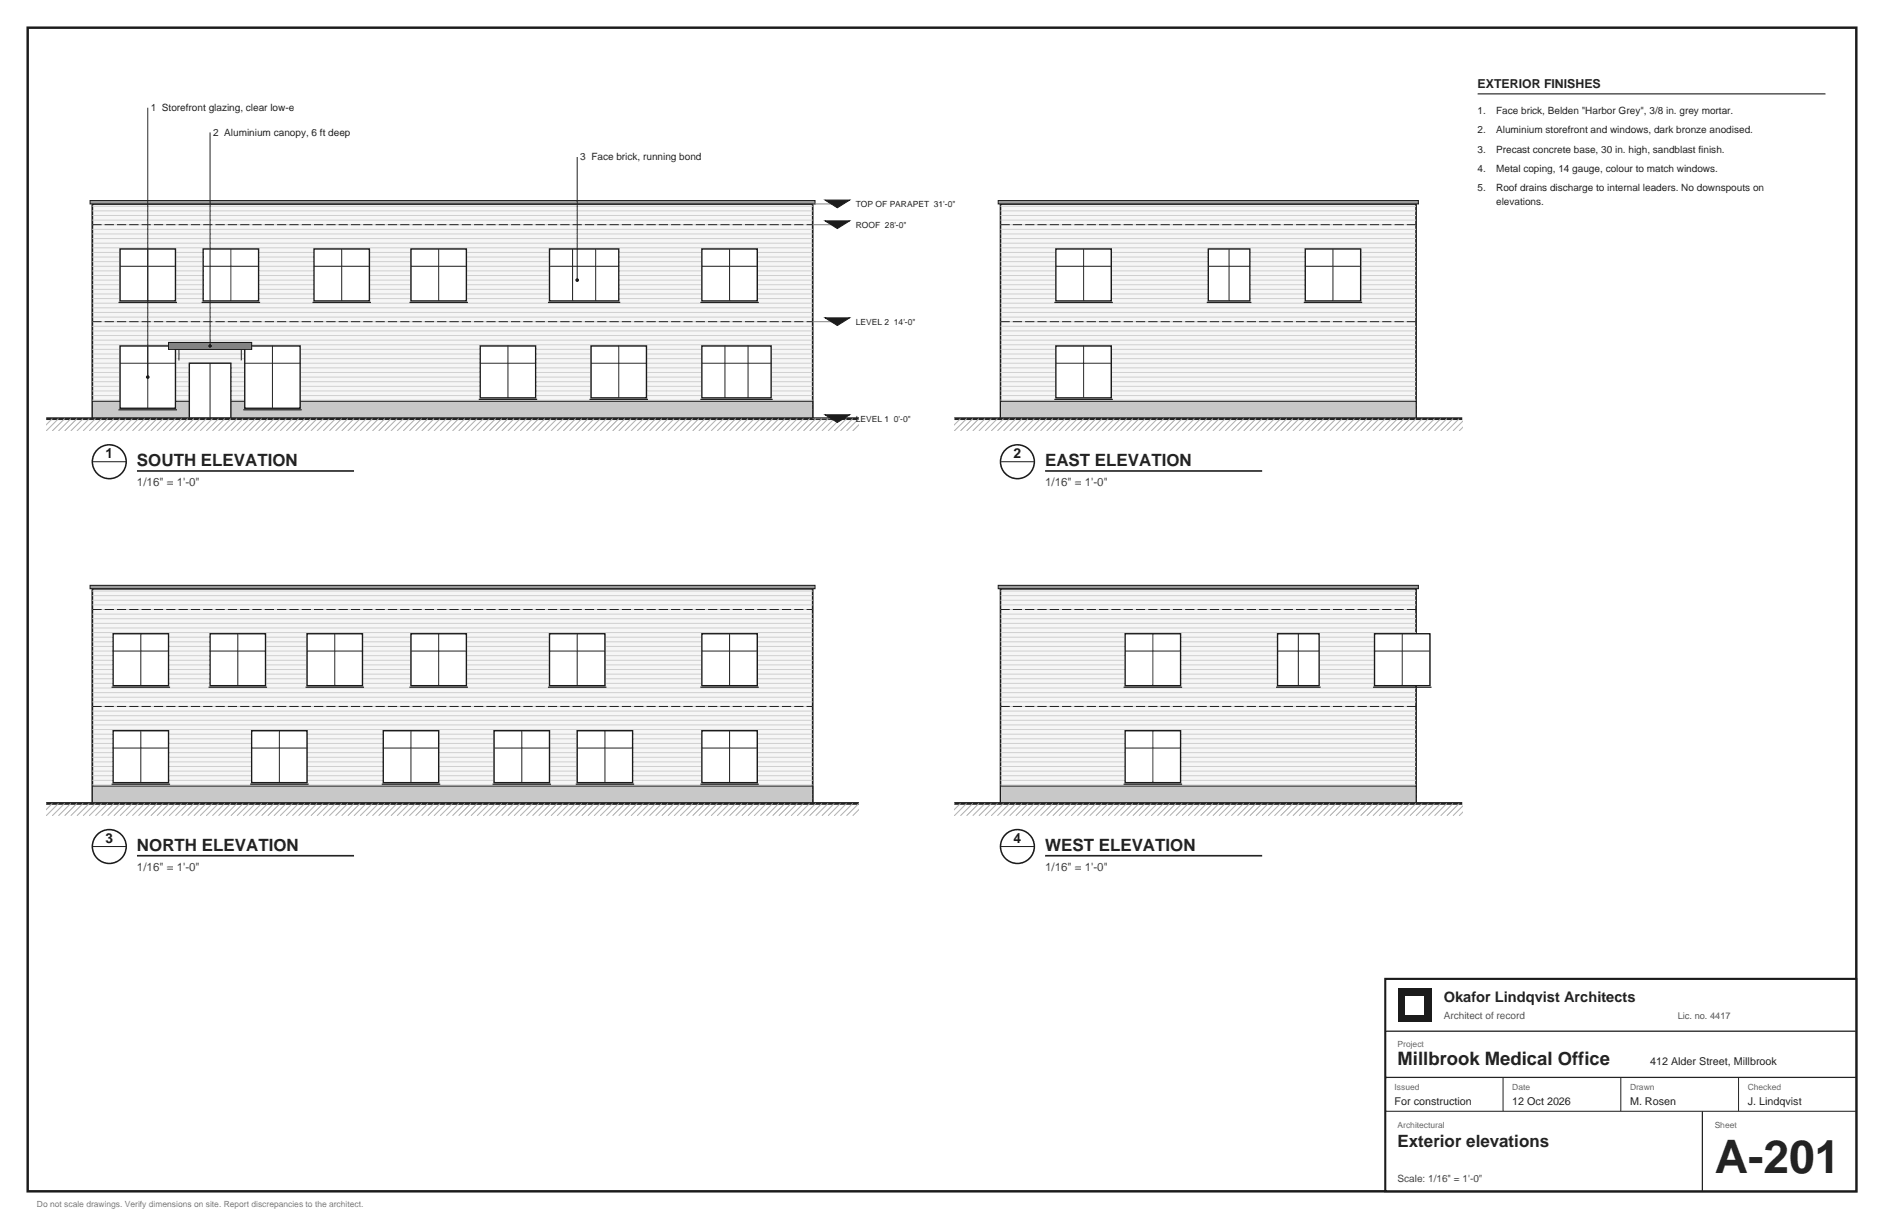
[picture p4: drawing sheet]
<svg xmlns="http://www.w3.org/2000/svg" width="432mm" height="279mm" viewBox="0 0 432 279" stroke-linecap="round" stroke-linejoin="round" font-family="sans-serif">
<path d="M6.3 6.4h419.1v266.6h-419.1z" fill="none" stroke="#1b1b1b" stroke-width=".56"/>
<path d="M21.2 46.7h165.1v49.3h-165.1z" fill="#f6f6f6" stroke="#1b1b1b" stroke-width=".39"/>
<g fill="none" stroke="#cfcfcf" stroke-width=".23">
<path d="M21.2 60h165.1M21.2 58.9h165.1M21.2 57.9h165.1M21.2 56.8h165.1M21.2 55.7h165.1M21.2 54.7h165.1M21.2 53.6h165.1M21.2 52.6h165.1M21.2 51.5h165.1M21.2 50.4h165.1M21.2 49.4h165.1M21.2 48.3h165.1"/>
<path d="M21.2 47.3h165.1M21.2 79h165.1M21.2 78h165.1M21.2 76.9h165.1M21.2 75.8h165.1M21.2 74.8h165.1M21.2 73.7h165.1M21.2 72.7h165.1M21.2 71.6h165.1M21.2 70.6h165.1M21.2 69.5h165.1M21.2 68.4h165.1"/>
<path d="M21.2 67.4h165.1M21.2 66.3h165.1M21.2 65.3h165.1M21.2 64.2h165.1M21.2 63.1h165.1M21.2 62.1h165.1M21.2 61h165.1M21.2 94.9h165.1M21.2 93.8h165.1M21.2 92.8h165.1M21.2 91.7h165.1M21.2 90.7h165.1"/>
<path d="M21.2 89.6h165.1M21.2 88.5h165.1M21.2 87.5h165.1M21.2 86.4h165.1M21.2 85.4h165.1M21.2 84.3h165.1M21.2 83.3h165.1M21.2 82.2h165.1M21.2 81.1h165.1M21.2 80.1h165.1"/>
</g>
<path d="M21.2 92h165.1v4h-165.1z" fill="#c8c8c8" stroke="#1b1b1b" stroke-width=".23"/>
<path d="M20.6 46h166.2v.7h-166.2z" fill="#9a9a9a" stroke="#1b1b1b" stroke-width=".23"/>
<path d="M21.2 51.5h165.1M21.2 73.7h165.1" fill="none" stroke="#222" stroke-width=".23" stroke-dasharray="2.1 .7" stroke-linecap="butt"/>
<path d="M27.5 79.3h12.7v14.3h-12.7z" fill="#fff" stroke="#1b1b1b" stroke-width=".32"/>
<path d="M33.9 79.3v14.3M27.5 83.3h12.7" fill="none" stroke="#222" stroke-width=".23"/>
<path d="M27.2 93.9h13.4" fill="none" stroke="#222" stroke-width=".28"/>
<path d="M56.1 79.3h12.7v14.3h-12.7z" fill="#fff" stroke="#1b1b1b" stroke-width=".32"/>
<path d="M62.4 79.3v14.3M56.1 83.3h12.7" fill="none" stroke="#222" stroke-width=".23"/>
<path d="M55.7 93.9h13.4" fill="none" stroke="#222" stroke-width=".28"/>
<path d="M110.1 79.3h12.7v11.9h-12.7z" fill="#fff" stroke="#1b1b1b" stroke-width=".32"/>
<path d="M116.4 79.3v11.9M110.1 83.3h12.7" fill="none" stroke="#222" stroke-width=".23"/>
<path d="M109.7 91.5h13.4" fill="none" stroke="#222" stroke-width=".28"/>
<path d="M135.5 79.3h12.7v11.9h-12.7z" fill="#fff" stroke="#1b1b1b" stroke-width=".32"/>
<path d="M141.8 79.3v11.9M135.5 83.3h12.7" fill="none" stroke="#222" stroke-width=".23"/>
<path d="M135.1 91.5h13.4" fill="none" stroke="#222" stroke-width=".28"/>
<path d="M160.9 79.3h15.8v11.9h-15.8z" fill="#fff" stroke="#1b1b1b" stroke-width=".32"/>
<path d="M166.2 79.3v11.9M171.4 79.3v11.9M160.9 83.3h15.8" fill="none" stroke="#222" stroke-width=".23"/>
<path d="M160.5 91.5h16.6" fill="none" stroke="#222" stroke-width=".28"/>
<path d="M27.5 57.1h12.7v11.9h-12.7z" fill="#fff" stroke="#1b1b1b" stroke-width=".32"/>
<path d="M33.9 57.1v11.9M27.5 61h12.7" fill="none" stroke="#222" stroke-width=".23"/>
<path d="M27.2 69.3h13.4" fill="none" stroke="#222" stroke-width=".28"/>
<path d="M46.6 57.1h12.7v11.9h-12.7z" fill="#fff" stroke="#1b1b1b" stroke-width=".32"/>
<path d="M52.9 57.1v11.9M46.6 61h12.7" fill="none" stroke="#222" stroke-width=".23"/>
<path d="M46.2 69.3h13.4" fill="none" stroke="#222" stroke-width=".28"/>
<path d="M72 57.1h12.7v11.9h-12.7z" fill="#fff" stroke="#1b1b1b" stroke-width=".32"/>
<path d="M78.3 57.1v11.9M72 61h12.7" fill="none" stroke="#222" stroke-width=".23"/>
<path d="M71.6 69.3h13.4" fill="none" stroke="#222" stroke-width=".28"/>
<path d="M94.2 57.1h12.7v11.9h-12.7z" fill="#fff" stroke="#1b1b1b" stroke-width=".32"/>
<path d="M100.5 57.1v11.9M94.2 61h12.7" fill="none" stroke="#222" stroke-width=".23"/>
<path d="M93.8 69.3h13.4" fill="none" stroke="#222" stroke-width=".28"/>
<path d="M125.9 57.1h15.9v11.9h-15.9z" fill="#fff" stroke="#1b1b1b" stroke-width=".32"/>
<path d="M131.2 57.1v11.9M136.5 57.1v11.9M125.9 61h15.9" fill="none" stroke="#222" stroke-width=".23"/>
<path d="M125.6 69.3h16.6" fill="none" stroke="#222" stroke-width=".28"/>
<path d="M160.9 57.1h12.7v11.9h-12.7z" fill="#fff" stroke="#1b1b1b" stroke-width=".32"/>
<path d="M167.2 57.1v11.9M160.9 61h12.7" fill="none" stroke="#222" stroke-width=".23"/>
<path d="M160.5 69.3h13.4" fill="none" stroke="#222" stroke-width=".28"/>
<path d="M43.4 83.3h9.5v12.7h-9.5z" fill="#fff" stroke="#1b1b1b" stroke-width=".32"/>
<path d="M48.2 83.3v12.7" fill="none" stroke="#222" stroke-width=".23"/>
<path d="M38.6 78.5h19.1v1.6h-19.1z" fill="#8f8f8f" stroke="#1b1b1b" stroke-width=".25"/>
<path d="M41 80.1v2.5M55.3 80.1v2.5M21.2 105.8h7.7" fill="none" stroke="#222" stroke-width=".23"/>
<path d="M10.6 96h186.2" fill="none" stroke="#222" stroke-width=".63" stroke-linecap="butt"/>
<g fill="none" stroke="#aaa" stroke-width=".23">
<path d="M10.6 96h-.1M12 96l-1.5 1.4M13.4 96l-2.8 2.8M14.8 96l-2.8 2.8M16.2 96l-2.8 2.8M17.6 96l-2.8 2.8M19 96l-2.8 2.8M20.5 96l-2.9 2.8M21.9 96l-2.9 2.8M23.3 96l-2.8 2.8M24.7 96l-2.8 2.8M26.1 96l-2.8 2.8"/>
<path d="M27.5 96l-2.8 2.8M28.9 96l-2.8 2.8M30.3 96l-2.8 2.8M31.7 96l-2.8 2.8M33.2 96l-2.9 2.8M34.6 96l-2.9 2.8M36 96l-2.8 2.8M37.4 96l-2.8 2.8M38.8 96l-2.8 2.8M40.2 96l-2.8 2.8M41.6 96l-2.8 2.8M43 96l-2.8 2.8"/>
<path d="M44.4 96l-2.8 2.8M45.9 96l-2.9 2.8M47.3 96l-2.9 2.8M48.7 96l-2.8 2.8M50.1 96l-2.8 2.8M51.5 96l-2.8 2.8M52.9 96l-2.8 2.8M54.3 96l-2.8 2.8M55.7 96l-2.8 2.8M57.1 96l-2.8 2.8M58.6 96l-2.9 2.8M60 96l-2.9 2.8"/>
<path d="M61.4 96l-2.8 2.8M62.8 96l-2.8 2.8M64.2 96l-2.8 2.8M65.6 96l-2.8 2.8M67 96l-2.8 2.8M68.4 96l-2.8 2.8M69.8 96l-2.8 2.8M71.3 96l-2.9 2.8M72.7 96l-2.9 2.8M74.1 96l-2.8 2.8M75.5 96l-2.8 2.8M76.9 96l-2.8 2.8"/>
<path d="M78.3 96l-2.8 2.8M79.7 96l-2.8 2.8M81.1 96l-2.8 2.8M82.5 96l-2.8 2.8M84 96l-2.9 2.8M85.4 96l-2.9 2.8M86.8 96l-2.8 2.8M88.2 96l-2.8 2.8M89.6 96l-2.8 2.8M91 96l-2.8 2.8M92.4 96l-2.8 2.8M93.8 96l-2.8 2.8"/>
<path d="M95.2 96l-2.8 2.8M96.7 96l-2.9 2.8M98.1 96l-2.9 2.8M99.5 96l-2.8 2.8M100.9 96l-2.8 2.8M102.3 96l-2.8 2.8M103.7 96l-2.8 2.8M105.1 96l-2.8 2.8M106.5 96l-2.8 2.8M107.9 96l-2.8 2.8M109.4 96l-2.9 2.8M110.8 96l-2.9 2.8"/>
<path d="M112.2 96l-2.8 2.8M113.6 96l-2.8 2.8M115 96l-2.8 2.8M116.4 96l-2.8 2.8M117.8 96l-2.8 2.8M119.2 96l-2.8 2.8M120.6 96l-2.8 2.8M122.1 96l-2.9 2.8M123.5 96l-2.9 2.8M124.9 96l-2.8 2.8M126.3 96l-2.8 2.8M127.7 96l-2.8 2.8"/>
<path d="M129.1 96l-2.8 2.8M130.5 96l-2.8 2.8M131.9 96l-2.8 2.8M133.3 96l-2.8 2.8M134.8 96l-2.9 2.8M136.2 96l-2.9 2.8M137.6 96l-2.8 2.8M139 96l-2.8 2.8M140.4 96l-2.8 2.8M141.8 96l-2.8 2.8M143.2 96l-2.8 2.8M144.6 96l-2.8 2.8"/>
<path d="M146 96l-2.8 2.8M147.5 96l-2.9 2.8M148.9 96l-2.9 2.8M150.3 96l-2.8 2.8M151.7 96l-2.8 2.8M153.1 96l-2.8 2.8M154.5 96l-2.8 2.8M155.9 96l-2.8 2.8M157.3 96l-2.8 2.8M158.7 96l-2.8 2.8M160.2 96l-2.9 2.8M161.6 96l-2.9 2.8"/>
<path d="M163 96l-2.8 2.8M164.4 96l-2.8 2.8M165.8 96l-2.8 2.8M167.2 96l-2.8 2.8M168.6 96l-2.8 2.8M170 96l-2.8 2.8M171.4 96l-2.8 2.8M172.9 96l-2.9 2.8M174.3 96l-2.9 2.8M175.7 96l-2.8 2.8M177.1 96l-2.8 2.8M178.5 96l-2.8 2.8"/>
<path d="M179.9 96l-2.8 2.8M181.3 96l-2.8 2.8M182.7 96l-2.8 2.8M184.1 96l-2.8 2.8M185.6 96l-2.9 2.8M187 96l-2.9 2.8M188.4 96l-2.8 2.8M189.8 96l-2.8 2.8M191.2 96l-2.8 2.8M192.6 96l-2.8 2.8M194 96l-2.8 2.8M195.4 96l-2.8 2.8"/>
<path d="M196.8 96l-2.8 2.8M196.9 97.3l-1.5 1.5"/>
</g>
<path d="M186.3 51.5h7M186.3 46.7h7M186.3 73.7h7M186.3 96h7" fill="none" stroke="#7d7d7d" stroke-width=".23"/>
<g fill="#1b1b1b" stroke="#1b1b1b" stroke-width=".23">
<path d="M189.1 95.1h5.6l-2.8 1.7z"/>
<path d="M189.1 72.8h5.6l-2.8 1.8z"/>
<path d="M189.1 50.6h5.6l-2.8 1.8z"/>
<path d="M189.1 45.9h5.6l-2.8 1.7z"/>
</g>
<circle cx="25" cy="105.8" r="3.9" fill="none" stroke="#1b1b1b" stroke-width=".35"/>
<path d="M31.4 107.9h49.7" fill="none" stroke="#222" stroke-width=".39"/>
<path d="M229.3 46.7h95.3v49.3h-95.3z" fill="#f6f6f6" stroke="#1b1b1b" stroke-width=".39"/>
<g fill="none" stroke="#cfcfcf" stroke-width=".23">
<path d="M229.3 60h95.3M229.3 58.9h95.3M229.3 57.9h95.3M229.3 56.8h95.3M229.3 55.7h95.3M229.3 54.7h95.3M229.3 53.6h95.3M229.3 52.6h95.3M229.3 51.5h95.3M229.3 50.4h95.3M229.3 49.4h95.3M229.3 48.3h95.3"/>
<path d="M229.3 47.3h95.3M229.3 79h95.3M229.3 78h95.3M229.3 76.9h95.3M229.3 75.8h95.3M229.3 74.8h95.3M229.3 73.7h95.3M229.3 72.7h95.3M229.3 71.6h95.3M229.3 70.6h95.3M229.3 69.5h95.3M229.3 68.4h95.3"/>
<path d="M229.3 67.4h95.3M229.3 66.3h95.3M229.3 65.3h95.3M229.3 64.2h95.3M229.3 63.1h95.3M229.3 62.1h95.3M229.3 61h95.3M229.3 94.9h95.3M229.3 93.8h95.3M229.3 92.8h95.3M229.3 91.7h95.3M229.3 90.7h95.3"/>
<path d="M229.3 89.6h95.3M229.3 88.5h95.3M229.3 87.5h95.3M229.3 86.4h95.3M229.3 85.4h95.3M229.3 84.3h95.3M229.3 83.3h95.3M229.3 82.2h95.3M229.3 81.1h95.3M229.3 80.1h95.3"/>
</g>
<path d="M229.3 92h95.3v4h-95.3z" fill="#c8c8c8" stroke="#1b1b1b" stroke-width=".23"/>
<path d="M228.8 46h96.3v.7h-96.3z" fill="#9a9a9a" stroke="#1b1b1b" stroke-width=".23"/>
<path d="M229.3 51.5h95.3M229.3 73.7h95.3" fill="none" stroke="#222" stroke-width=".23" stroke-dasharray="2.1 .7" stroke-linecap="butt"/>
<path d="M242 79.3h12.7v11.9h-12.7z" fill="#fff" stroke="#1b1b1b" stroke-width=".32"/>
<path d="M248.4 79.3v11.9M242 83.3h12.7" fill="none" stroke="#222" stroke-width=".23"/>
<path d="M241.7 91.5h13.4" fill="none" stroke="#222" stroke-width=".28"/>
<path d="M242 57.1h12.7v11.9h-12.7z" fill="#fff" stroke="#1b1b1b" stroke-width=".32"/>
<path d="M248.4 57.1v11.9M242 61h12.7" fill="none" stroke="#222" stroke-width=".23"/>
<path d="M241.7 69.3h13.4" fill="none" stroke="#222" stroke-width=".28"/>
<path d="M276.9 57.1h9.6v11.9h-9.6z" fill="#fff" stroke="#1b1b1b" stroke-width=".32"/>
<path d="M281.7 57.1v11.9M276.9 61h9.6" fill="none" stroke="#222" stroke-width=".23"/>
<path d="M276.6 69.3h10.2" fill="none" stroke="#222" stroke-width=".28"/>
<path d="M299.2 57.1h12.7v11.9h-12.7z" fill="#fff" stroke="#1b1b1b" stroke-width=".32"/>
<path d="M305.5 57.1v11.9M299.2 61h12.7M229.3 105.8h7.8" fill="none" stroke="#222" stroke-width=".23"/>
<path d="M298.8 69.3h13.4" fill="none" stroke="#222" stroke-width=".28"/>
<path d="M218.7 96h116.4" fill="none" stroke="#222" stroke-width=".63" stroke-linecap="butt"/>
<g fill="none" stroke="#aaa" stroke-width=".23">
<path d="M218.7 96h.1M220.1 96l-1.4 1.4M221.5 96l-2.8 2.8M223 96l-2.9 2.8M224.4 96l-2.9 2.8M225.8 96l-2.8 2.8M227.2 96l-2.8 2.8M228.6 96l-2.8 2.8M230 96l-2.8 2.8M231.4 96l-2.8 2.8M232.8 96l-2.8 2.8M234.2 96l-2.8 2.8"/>
<path d="M235.7 96l-2.9 2.8M237.1 96l-2.9 2.8M238.5 96l-2.8 2.8M239.9 96l-2.8 2.8M241.3 96l-2.8 2.8M242.7 96l-2.8 2.8M244.1 96l-2.8 2.8M245.5 96l-2.8 2.8M246.9 96l-2.8 2.8M248.4 96l-2.9 2.8M249.8 96l-2.9 2.8M251.2 96l-2.8 2.8"/>
<path d="M252.6 96l-2.8 2.8M254 96l-2.8 2.8M255.4 96l-2.8 2.8M256.8 96l-2.8 2.8M258.2 96l-2.8 2.8M259.6 96l-2.8 2.8M261.1 96l-2.9 2.8M262.5 96l-2.9 2.8M263.9 96l-2.8 2.8M265.3 96l-2.8 2.8M266.7 96l-2.8 2.8M268.1 96l-2.8 2.8"/>
<path d="M269.5 96l-2.8 2.8M270.9 96l-2.8 2.8M272.3 96l-2.8 2.8M273.8 96l-2.9 2.8M275.2 96l-2.9 2.8M276.6 96l-2.8 2.8M278 96l-2.8 2.8M279.4 96l-2.8 2.8M280.8 96l-2.8 2.8M282.2 96l-2.8 2.8M283.6 96l-2.8 2.8M285 96l-2.8 2.8"/>
<path d="M286.5 96l-2.9 2.8M287.9 96l-2.9 2.8M289.3 96l-2.8 2.8M290.7 96l-2.8 2.8M292.1 96l-2.8 2.8M293.5 96l-2.8 2.8M294.9 96l-2.8 2.8M296.3 96l-2.8 2.8M297.7 96l-2.8 2.8M299.2 96l-2.9 2.8M300.6 96l-2.9 2.8M302 96l-2.8 2.8"/>
<path d="M303.4 96l-2.8 2.8M304.8 96l-2.8 2.8M306.2 96l-2.8 2.8M307.6 96l-2.8 2.8M309 96l-2.8 2.8M310.4 96l-2.8 2.8M311.9 96l-2.9 2.8M313.3 96l-2.9 2.8M314.7 96l-2.8 2.8M316.1 96l-2.8 2.8M317.5 96l-2.8 2.8M318.9 96l-2.8 2.8"/>
<path d="M320.3 96l-2.8 2.8M321.7 96l-2.8 2.8M323.1 96l-2.8 2.8M324.6 96l-2.9 2.8M326 96l-2.9 2.8M327.4 96l-2.8 2.8M328.8 96l-2.8 2.8M330.2 96l-2.8 2.8M331.6 96l-2.8 2.8M333 96l-2.8 2.8M334.4 96l-2.8 2.8M335.2 96.6l-2.2 2.2"/>
<path d="M335.2 98l-.8 .8"/>
</g>
<circle cx="233.2" cy="105.8" r="3.9" fill="none" stroke="#1b1b1b" stroke-width=".35"/>
<path d="M239.5 107.9h49.8" fill="none" stroke="#222" stroke-width=".39"/>
<path d="M21.2 134.9h165.1v49.2h-165.1z" fill="#f6f6f6" stroke="#1b1b1b" stroke-width=".39"/>
<g fill="none" stroke="#cfcfcf" stroke-width=".23">
<path d="M21.2 139.7h165.1M21.2 138.6h165.1M21.2 137.6h165.1M21.2 136.5h165.1M21.2 135.5h165.1M21.2 159.8h165.1M21.2 158.8h165.1M21.2 157.7h165.1M21.2 156.6h165.1M21.2 155.6h165.1M21.2 154.5h165.1M21.2 153.5h165.1"/>
<path d="M21.2 152.4h165.1M21.2 151.3h165.1M21.2 150.3h165.1M21.2 149.2h165.1M21.2 148.2h165.1M21.2 147.1h165.1M21.2 146h165.1M21.2 145h165.1M21.2 143.9h165.1M21.2 142.9h165.1M21.2 141.8h165.1M21.2 140.8h165.1"/>
<path d="M21.2 179.9h165.1M21.2 178.9h165.1M21.2 177.8h165.1M21.2 176.7h165.1M21.2 175.7h165.1M21.2 174.6h165.1M21.2 173.6h165.1M21.2 172.5h165.1M21.2 171.4h165.1M21.2 170.4h165.1M21.2 169.3h165.1M21.2 168.3h165.1"/>
<path d="M21.2 167.2h165.1M21.2 166.2h165.1M21.2 165.1h165.1M21.2 164h165.1M21.2 163h165.1M21.2 161.9h165.1M21.2 160.9h165.1M21.2 183.1h165.1M21.2 182h165.1M21.2 181h165.1"/>
</g>
<path d="M21.2 180.2h165.1v3.9h-165.1z" fill="#c8c8c8" stroke="#1b1b1b" stroke-width=".23"/>
<path d="M20.6 134.2h166.2v.7h-166.2z" fill="#9a9a9a" stroke="#1b1b1b" stroke-width=".23"/>
<path d="M21.2 139.7h165.1M21.2 161.9h165.1" fill="none" stroke="#222" stroke-width=".23" stroke-dasharray="2.1 .7" stroke-linecap="butt"/>
<path d="M25.9 167.5h12.7v11.9h-12.7z" fill="#fff" stroke="#1b1b1b" stroke-width=".32"/>
<path d="M25.9 171.4h12.7M32.3 167.5v11.9" fill="none" stroke="#222" stroke-width=".23"/>
<path d="M25.6 179.7h13.4" fill="none" stroke="#222" stroke-width=".28"/>
<path d="M57.7 167.5h12.7v11.9h-12.7z" fill="#fff" stroke="#1b1b1b" stroke-width=".32"/>
<path d="M57.7 171.4h12.7M64 167.5v11.9" fill="none" stroke="#222" stroke-width=".23"/>
<path d="M57.3 179.7h13.4" fill="none" stroke="#222" stroke-width=".28"/>
<path d="M87.8 167.5h12.7v11.9h-12.7z" fill="#fff" stroke="#1b1b1b" stroke-width=".32"/>
<path d="M87.8 171.4h12.7M94.2 167.5v11.9" fill="none" stroke="#222" stroke-width=".23"/>
<path d="M87.5 179.7h13.4" fill="none" stroke="#222" stroke-width=".28"/>
<path d="M113.2 167.5h12.7v11.9h-12.7z" fill="#fff" stroke="#1b1b1b" stroke-width=".32"/>
<path d="M113.2 171.4h12.7M119.6 167.5v11.9" fill="none" stroke="#222" stroke-width=".23"/>
<path d="M112.9 179.7h13.4" fill="none" stroke="#222" stroke-width=".28"/>
<path d="M132.3 167.5h12.7v11.9h-12.7z" fill="#fff" stroke="#1b1b1b" stroke-width=".32"/>
<path d="M132.3 171.4h12.7M138.6 167.5v11.9" fill="none" stroke="#222" stroke-width=".23"/>
<path d="M131.9 179.7h13.4" fill="none" stroke="#222" stroke-width=".28"/>
<path d="M160.9 167.5h12.7v11.9h-12.7z" fill="#fff" stroke="#1b1b1b" stroke-width=".32"/>
<path d="M160.9 171.4h12.7M167.2 167.5v11.9" fill="none" stroke="#222" stroke-width=".23"/>
<path d="M160.5 179.7h13.4" fill="none" stroke="#222" stroke-width=".28"/>
<path d="M25.9 145.3h12.7v11.9h-12.7z" fill="#fff" stroke="#1b1b1b" stroke-width=".32"/>
<path d="M25.9 149.2h12.7M32.3 145.3v11.9" fill="none" stroke="#222" stroke-width=".23"/>
<path d="M25.6 157.5h13.4" fill="none" stroke="#222" stroke-width=".28"/>
<path d="M48.2 145.3h12.7v11.9h-12.7z" fill="#fff" stroke="#1b1b1b" stroke-width=".32"/>
<path d="M48.2 149.2h12.7M54.5 145.3v11.9" fill="none" stroke="#222" stroke-width=".23"/>
<path d="M47.8 157.5h13.4" fill="none" stroke="#222" stroke-width=".28"/>
<path d="M70.4 145.3h12.7v11.9h-12.7z" fill="#fff" stroke="#1b1b1b" stroke-width=".32"/>
<path d="M70.4 149.2h12.7M76.7 145.3v11.9" fill="none" stroke="#222" stroke-width=".23"/>
<path d="M70 157.5h13.4" fill="none" stroke="#222" stroke-width=".28"/>
<path d="M94.2 145.3h12.7v11.9h-12.7z" fill="#fff" stroke="#1b1b1b" stroke-width=".32"/>
<path d="M94.2 149.2h12.7M100.5 145.3v11.9" fill="none" stroke="#222" stroke-width=".23"/>
<path d="M93.8 157.5h13.4" fill="none" stroke="#222" stroke-width=".28"/>
<path d="M125.9 145.3h12.7v11.9h-12.7z" fill="#fff" stroke="#1b1b1b" stroke-width=".32"/>
<path d="M125.9 149.2h12.7M132.3 145.3v11.9" fill="none" stroke="#222" stroke-width=".23"/>
<path d="M125.6 157.5h13.4" fill="none" stroke="#222" stroke-width=".28"/>
<path d="M160.9 145.3h12.7v11.9h-12.7z" fill="#fff" stroke="#1b1b1b" stroke-width=".32"/>
<path d="M160.9 149.2h12.7M167.2 145.3v11.9M21.2 194h7.7" fill="none" stroke="#222" stroke-width=".23"/>
<path d="M160.5 157.5h13.4" fill="none" stroke="#222" stroke-width=".28"/>
<path d="M10.6 184.1h186.2" fill="none" stroke="#222" stroke-width=".63" stroke-linecap="butt"/>
<g fill="none" stroke="#aaa" stroke-width=".23">
<path d="M10.6 184.1l-.1 .1M12 184.1l-1.5 1.5M13.4 184.1l-2.8 2.9M14.8 184.1l-2.8 2.9M16.2 184.1l-2.8 2.9M17.6 184.1l-2.8 2.9M19 184.1l-2.8 2.9M20.5 184.1l-2.9 2.9M21.9 184.1l-2.9 2.9M23.3 184.1l-2.8 2.9M24.7 184.1l-2.8 2.9M26.1 184.1l-2.8 2.9"/>
<path d="M27.5 184.1l-2.8 2.9M28.9 184.1l-2.8 2.9M30.3 184.1l-2.8 2.9M31.7 184.1l-2.8 2.9M33.2 184.1l-2.9 2.9M34.6 184.1l-2.9 2.9M36 184.1l-2.8 2.9M37.4 184.1l-2.8 2.9M38.8 184.1l-2.8 2.9M40.2 184.1l-2.8 2.9M41.6 184.1l-2.8 2.9M43 184.1l-2.8 2.9"/>
<path d="M44.4 184.1l-2.8 2.9M45.9 184.1l-2.9 2.9M47.3 184.1l-2.9 2.9M48.7 184.1l-2.8 2.9M50.1 184.1l-2.8 2.9M51.5 184.1l-2.8 2.9M52.9 184.1l-2.8 2.9M54.3 184.1l-2.8 2.9M55.7 184.1l-2.8 2.9M57.1 184.1l-2.8 2.9M58.6 184.1l-2.9 2.9M60 184.1l-2.9 2.9"/>
<path d="M61.4 184.1l-2.8 2.9M62.8 184.1l-2.8 2.9M64.2 184.1l-2.8 2.9M65.6 184.1l-2.8 2.9M67 184.1l-2.8 2.9M68.4 184.1l-2.8 2.9M69.8 184.1l-2.8 2.9M71.3 184.1l-2.9 2.9M72.7 184.1l-2.9 2.9M74.1 184.1l-2.8 2.9M75.5 184.1l-2.8 2.9M76.9 184.1l-2.8 2.9"/>
<path d="M78.3 184.1l-2.8 2.9M79.7 184.1l-2.8 2.9M81.1 184.1l-2.8 2.9M82.5 184.1l-2.8 2.9M84 184.1l-2.9 2.9M85.4 184.1l-2.9 2.9M86.8 184.1l-2.8 2.9M88.2 184.1l-2.8 2.9M89.6 184.1l-2.8 2.9M91 184.1l-2.8 2.9M92.4 184.1l-2.8 2.9M93.8 184.1l-2.8 2.9"/>
<path d="M95.2 184.1l-2.8 2.9M96.7 184.1l-2.9 2.9M98.1 184.1l-2.9 2.9M99.5 184.1l-2.8 2.9M100.9 184.1l-2.8 2.9M102.3 184.1l-2.8 2.9M103.7 184.1l-2.8 2.9M105.1 184.1l-2.8 2.9M106.5 184.1l-2.8 2.9M107.9 184.1l-2.8 2.9M109.4 184.1l-2.9 2.9M110.8 184.1l-2.9 2.9"/>
<path d="M112.2 184.1l-2.8 2.9M113.6 184.1l-2.8 2.9M115 184.1l-2.8 2.9M116.4 184.1l-2.8 2.9M117.8 184.1l-2.8 2.9M119.2 184.1l-2.8 2.9M120.6 184.1l-2.8 2.9M122.1 184.1l-2.9 2.9M123.5 184.1l-2.9 2.9M124.9 184.1l-2.8 2.9M126.3 184.1l-2.8 2.9M127.7 184.1l-2.8 2.9"/>
<path d="M129.1 184.1l-2.8 2.9M130.5 184.1l-2.8 2.9M131.9 184.1l-2.8 2.9M133.3 184.1l-2.8 2.9M134.8 184.1l-2.9 2.9M136.2 184.1l-2.9 2.9M137.6 184.1l-2.8 2.9M139 184.1l-2.8 2.9M140.4 184.1l-2.8 2.9M141.8 184.1l-2.8 2.9M143.2 184.1l-2.8 2.9M144.6 184.1l-2.8 2.9"/>
<path d="M146 184.1l-2.8 2.9M147.5 184.1l-2.9 2.9M148.9 184.1l-2.9 2.9M150.3 184.1l-2.8 2.9M151.7 184.1l-2.8 2.9M153.1 184.1l-2.8 2.9M154.5 184.1l-2.8 2.9M155.9 184.1l-2.8 2.9M157.3 184.1l-2.8 2.9M158.7 184.1l-2.8 2.9M160.2 184.1l-2.9 2.9M161.6 184.1l-2.9 2.9"/>
<path d="M163 184.1l-2.8 2.9M164.4 184.1l-2.8 2.9M165.8 184.1l-2.8 2.9M167.2 184.1l-2.8 2.9M168.6 184.1l-2.8 2.9M170 184.1l-2.8 2.9M171.4 184.1l-2.8 2.9M172.9 184.1l-2.9 2.9M174.3 184.1l-2.9 2.9M175.7 184.1l-2.8 2.9M177.1 184.1l-2.8 2.9M178.5 184.1l-2.8 2.9"/>
<path d="M179.9 184.1l-2.8 2.9M181.3 184.1l-2.8 2.9M182.7 184.1l-2.8 2.9M184.1 184.1l-2.8 2.9M185.6 184.1l-2.9 2.9M187 184.1l-2.9 2.9M188.4 184.1l-2.8 2.9M189.8 184.1l-2.8 2.9M191.2 184.1l-2.8 2.9M192.6 184.1l-2.8 2.9M194 184.1l-2.8 2.9M195.4 184.1l-2.8 2.9"/>
<path d="M196.8 184.1l-2.8 2.9M196.9 185.5l-1.5 1.5"/>
</g>
<circle cx="25" cy="194" r="3.9" fill="none" stroke="#1b1b1b" stroke-width=".35"/>
<path d="M31.4 196.1h49.7" fill="none" stroke="#222" stroke-width=".39"/>
<path d="M229.3 134.9h95.3v49.2h-95.3z" fill="#f6f6f6" stroke="#1b1b1b" stroke-width=".39"/>
<g fill="none" stroke="#cfcfcf" stroke-width=".23">
<path d="M229.3 139.7h95.3M229.3 138.6h95.3M229.3 137.6h95.3M229.3 136.5h95.3M229.3 135.5h95.3M229.3 159.8h95.3M229.3 158.8h95.3M229.3 157.7h95.3M229.3 156.6h95.3M229.3 155.6h95.3M229.3 154.5h95.3M229.3 153.5h95.3"/>
<path d="M229.3 152.4h95.3M229.3 151.3h95.3M229.3 150.3h95.3M229.3 149.2h95.3M229.3 148.2h95.3M229.3 147.1h95.3M229.3 146h95.3M229.3 145h95.3M229.3 143.9h95.3M229.3 142.9h95.3M229.3 141.8h95.3M229.3 140.8h95.3"/>
<path d="M229.3 179.9h95.3M229.3 178.9h95.3M229.3 177.8h95.3M229.3 176.7h95.3M229.3 175.7h95.3M229.3 174.6h95.3M229.3 173.6h95.3M229.3 172.5h95.3M229.3 171.4h95.3M229.3 170.4h95.3M229.3 169.3h95.3M229.3 168.3h95.3"/>
<path d="M229.3 167.2h95.3M229.3 166.2h95.3M229.3 165.1h95.3M229.3 164h95.3M229.3 163h95.3M229.3 161.9h95.3M229.3 160.9h95.3M229.3 183.1h95.3M229.3 182h95.3M229.3 181h95.3"/>
</g>
<path d="M229.3 180.2h95.3v3.9h-95.3z" fill="#c8c8c8" stroke="#1b1b1b" stroke-width=".23"/>
<path d="M228.8 134.2h96.3v.7h-96.3z" fill="#9a9a9a" stroke="#1b1b1b" stroke-width=".23"/>
<path d="M229.3 139.7h95.3M229.3 161.9h95.3" fill="none" stroke="#222" stroke-width=".23" stroke-dasharray="2.1 .7" stroke-linecap="butt"/>
<path d="M257.9 167.5h12.7v11.9h-12.7z" fill="#fff" stroke="#1b1b1b" stroke-width=".32"/>
<path d="M257.9 171.4h12.7M264.2 167.5v11.9" fill="none" stroke="#222" stroke-width=".23"/>
<path d="M257.5 179.7h13.4" fill="none" stroke="#222" stroke-width=".28"/>
<path d="M257.9 145.3h12.7v11.9h-12.7z" fill="#fff" stroke="#1b1b1b" stroke-width=".32"/>
<path d="M257.9 149.2h12.7M264.2 145.3v11.9" fill="none" stroke="#222" stroke-width=".23"/>
<path d="M257.5 157.5h13.4" fill="none" stroke="#222" stroke-width=".28"/>
<path d="M292.8 145.3h9.5v11.9h-9.5z" fill="#fff" stroke="#1b1b1b" stroke-width=".32"/>
<path d="M292.8 149.2h9.5M297.6 145.3v11.9" fill="none" stroke="#222" stroke-width=".23"/>
<path d="M292.5 157.5h10.2" fill="none" stroke="#222" stroke-width=".28"/>
<path d="M315 145.3h12.7v11.9h-12.7z" fill="#fff" stroke="#1b1b1b" stroke-width=".32"/>
<path d="M33.9 24.7v61.7M315 149.2h12.7M321.4 145.3v11.9M229.3 194h7.8" fill="none" stroke="#222" stroke-width=".23"/>
<path d="M314.7 157.5h13.4" fill="none" stroke="#222" stroke-width=".28"/>
<path d="M218.7 184.1h116.4" fill="none" stroke="#222" stroke-width=".63" stroke-linecap="butt"/>
<g fill="none" stroke="#aaa" stroke-width=".23">
<path d="M218.7 184.1v.1M220.1 184.1l-1.4 1.5M221.5 184.1l-2.8 2.9M223 184.1l-2.9 2.9M224.4 184.1l-2.9 2.9M225.8 184.1l-2.8 2.9M227.2 184.1l-2.8 2.9M228.6 184.1l-2.8 2.9M230 184.1l-2.8 2.9M231.4 184.1l-2.8 2.9M232.8 184.1l-2.8 2.9M234.2 184.1l-2.8 2.9"/>
<path d="M235.7 184.1l-2.9 2.9M237.1 184.1l-2.9 2.9M238.5 184.1l-2.8 2.9M239.9 184.1l-2.8 2.9M241.3 184.1l-2.8 2.9M242.7 184.1l-2.8 2.9M244.1 184.1l-2.8 2.9M245.5 184.1l-2.8 2.9M246.9 184.1l-2.8 2.9M248.4 184.1l-2.9 2.9M249.8 184.1l-2.9 2.9M251.2 184.1l-2.8 2.9"/>
<path d="M252.6 184.1l-2.8 2.9M254 184.1l-2.8 2.9M255.4 184.1l-2.8 2.9M256.8 184.1l-2.8 2.9M258.2 184.1l-2.8 2.9M259.6 184.1l-2.8 2.9M261.1 184.1l-2.9 2.9M262.5 184.1l-2.9 2.9M263.9 184.1l-2.8 2.9M265.3 184.1l-2.8 2.9M266.7 184.1l-2.8 2.9M268.1 184.1l-2.8 2.9"/>
<path d="M269.5 184.1l-2.8 2.9M270.9 184.1l-2.8 2.9M272.3 184.1l-2.8 2.9M273.8 184.1l-2.9 2.9M275.2 184.1l-2.9 2.9M276.6 184.1l-2.8 2.9M278 184.1l-2.8 2.9M279.4 184.1l-2.8 2.9M280.8 184.1l-2.8 2.9M282.2 184.1l-2.8 2.9M283.6 184.1l-2.8 2.9M285 184.1l-2.8 2.9"/>
<path d="M286.5 184.1l-2.9 2.9M287.9 184.1l-2.9 2.9M289.3 184.1l-2.8 2.9M290.7 184.1l-2.8 2.9M292.1 184.1l-2.8 2.9M293.5 184.1l-2.8 2.9M294.9 184.1l-2.8 2.9M296.3 184.1l-2.8 2.9M297.7 184.1l-2.8 2.9M299.2 184.1l-2.9 2.9M300.6 184.1l-2.9 2.9M302 184.1l-2.8 2.9"/>
<path d="M303.4 184.1l-2.8 2.9M304.8 184.1l-2.8 2.9M306.2 184.1l-2.8 2.9M307.6 184.1l-2.8 2.9M309 184.1l-2.8 2.9M310.4 184.1l-2.8 2.9M311.9 184.1l-2.9 2.9M313.3 184.1l-2.9 2.9M314.7 184.1l-2.8 2.9M316.1 184.1l-2.8 2.9M317.5 184.1l-2.8 2.9M318.9 184.1l-2.8 2.9"/>
<path d="M320.3 184.1l-2.8 2.9M321.7 184.1l-2.8 2.9M323.1 184.1l-2.8 2.9M324.6 184.1l-2.9 2.9M326 184.1l-2.9 2.9M327.4 184.1l-2.8 2.9M328.8 184.1l-2.8 2.9M330.2 184.1l-2.8 2.9M331.6 184.1l-2.8 2.9M333 184.1l-2.8 2.9M334.4 184.1l-2.8 2.9M335.2 184.8l-2.2 2.2"/>
<path d="M335.2 186.2l-.8 .8"/>
</g>
<circle cx="233.2" cy="194" r="3.9" fill="none" stroke="#1b1b1b" stroke-width=".35"/>
<path d="M239.5 196.1h49.8" fill="none" stroke="#222" stroke-width=".39"/>
<circle cx="33.9" cy="86.4" r=".42" fill="#1b1b1b"/>
<path d="M48.2 30.3v49" fill="none" stroke="#222" stroke-width=".23"/>
<circle cx="48.2" cy="79.3" r=".42" fill="#1b1b1b"/>
<path d="M132.3 36v28.2" fill="none" stroke="#222" stroke-width=".23"/>
<circle cx="132.3" cy="64.2" r=".42" fill="#1b1b1b"/>
<path d="M338.7 21.5h79.7" fill="none" stroke="#222" stroke-width=".28"/>
<path d="M317.5 224.4h107.9v48.6h-107.9z" fill="#fff" stroke="#1b1b1b" stroke-width=".49"/>
<path d="M317.5 236.4h107.9" fill="none" stroke="#222" stroke-width=".28"/>
<path d="M320.3 226.5h7.8v7.7h-7.8z" fill="#1b1b1b"/>
<path d="M322.1 228.2h4.2v4.3h-4.2z" fill="#fff"/>
<path d="M317.5 246.9h107.9M390.2 254.7v18.3" fill="none" stroke="#222" stroke-width=".28"/>
<path d="M317.5 254.7h107.9M344.5 246.9v7.8M371.5 246.9v7.8M398.5 246.9v7.8" fill="none" stroke="#222" stroke-width=".23"/>
<text font-size="10.6" fill="#222" x="393" y="268.8">A-201</text>
<text font-size="4.2" fill="#222" x="320.3" y="244.1">Millbrook Medical Office</text>
<g font-size="3.9" fill="#222">
<text x="31.4" y="106.9">SOUTH ELEVATION</text>
<text x="239.5" y="106.9">EAST ELEVATION</text>
<text x="31.4" y="195.1">NORTH ELEVATION</text>
<text x="239.5" y="195.1">WEST ELEVATION</text>
<text x="320.3" y="262.8">Exterior elevations</text>
</g>
<text font-size="3.4" fill="#222" x="330.9" y="229.7">Okafor Lindqvist Architects</text>
<g font-size="3.2" fill="#1b1b1b">
<text x="24.2" y="105">1</text>
<text x="232.3" y="105">2</text>
<text x="24.2" y="193.1">3</text>
<text x="232.3" y="193.1">4</text>
</g>
<text font-size="2.8" fill="#222" x="338.7" y="20.1">EXTERIOR FINISHES</text>
<g font-size="2.6" fill="#444">
<text x="31.4" y="111.5">1/16&quot; = 1'-0&quot;</text>
<text x="239.5" y="111.5">1/16&quot; = 1'-0&quot;</text>
<text x="31.4" y="199.7">1/16&quot; = 1'-0&quot;</text>
<text x="239.5" y="199.7">1/16&quot; = 1'-0&quot;</text>
</g>
<g font-size="2.5" fill="#222">
<text x="378.2" y="244.1">412 Alder Street, Millbrook</text>
<text x="319.6" y="253.3">For construction</text>
<text x="346.6" y="253.3">12 Oct 2026</text>
<text x="373.6" y="253.3">M. Rosen</text>
<text x="400.6" y="253.3">J. Lindqvist</text>
</g>
<g font-size="2.3" fill="#222">
<text x="34.6" y="25.5">1 Storefront glazing, clear low-e</text>
<text x="338.7" y="26.1">1.</text>
<text x="342.9" y="26.1">Face brick, Belden &quot;Harbor Grey&quot;, 3/8 in. grey mortar.</text>
<text x="48.9" y="31.1">2 Aluminium canopy, 6 ft deep</text>
<text x="338.7" y="30.6">2.</text>
<text x="338.7" y="35">3.</text>
<text x="342.9" y="30.6">Aluminium storefront and windows, dark bronze anodised.</text>
<text x="342.9" y="35">Precast concrete base, 30 in. high, sandblast finish.</text>
<text x="133" y="36.8">3 Face brick, running bond</text>
<text x="338.7" y="39.4">4.</text>
<text x="342.9" y="39.4">Metal coping, 14 gauge, colour to match windows.</text>
<text x="338.7" y="43.9">5.</text>
<text x="342.9" y="43.9">Roof drains discharge to internal leaders. No downspouts on</text>
<text x="342.9" y="47.1">elevations.</text>
</g>
<text font-size="2.3" fill="#555" x="330.9" y="233.5">Architect of record</text>
<text font-size="2.3" fill="#444" x="320.3" y="270.9">Scale: 1/16&quot; = 1'-0&quot;</text>
<text font-size="2.1" fill="#555" x="384.5" y="233.5">Lic. no. 4417</text>
<g font-size="1.9" fill="#222">
<text x="196.1" y="47.4">TOP OF PARAPET 31'-0&quot;</text>
<text x="196.1" y="52.2">ROOF 28'-0&quot;</text>
<text x="196.1" y="74.4">LEVEL 2 14'-0&quot;</text>
<text x="196.1" y="96.7">LEVEL 1 0'-0&quot;</text>
</g>
<g font-size="1.9" fill="#666">
<text x="320.3" y="239.9">Project</text>
<text x="319.6" y="249.8">Issued</text>
<text x="346.6" y="249.8">Date</text>
<text x="373.6" y="249.8">Drawn</text>
<text x="400.6" y="249.8">Checked</text>
<text x="320.3" y="258.6">Architectural</text>
<text x="393" y="258.6">Sheet</text>
</g>
<text font-size="1.9" fill="#777" x="8.5" y="276.6">Do not scale drawings. Verify dimensions on site. Report discrepancies to the architect.</text>
</svg>
